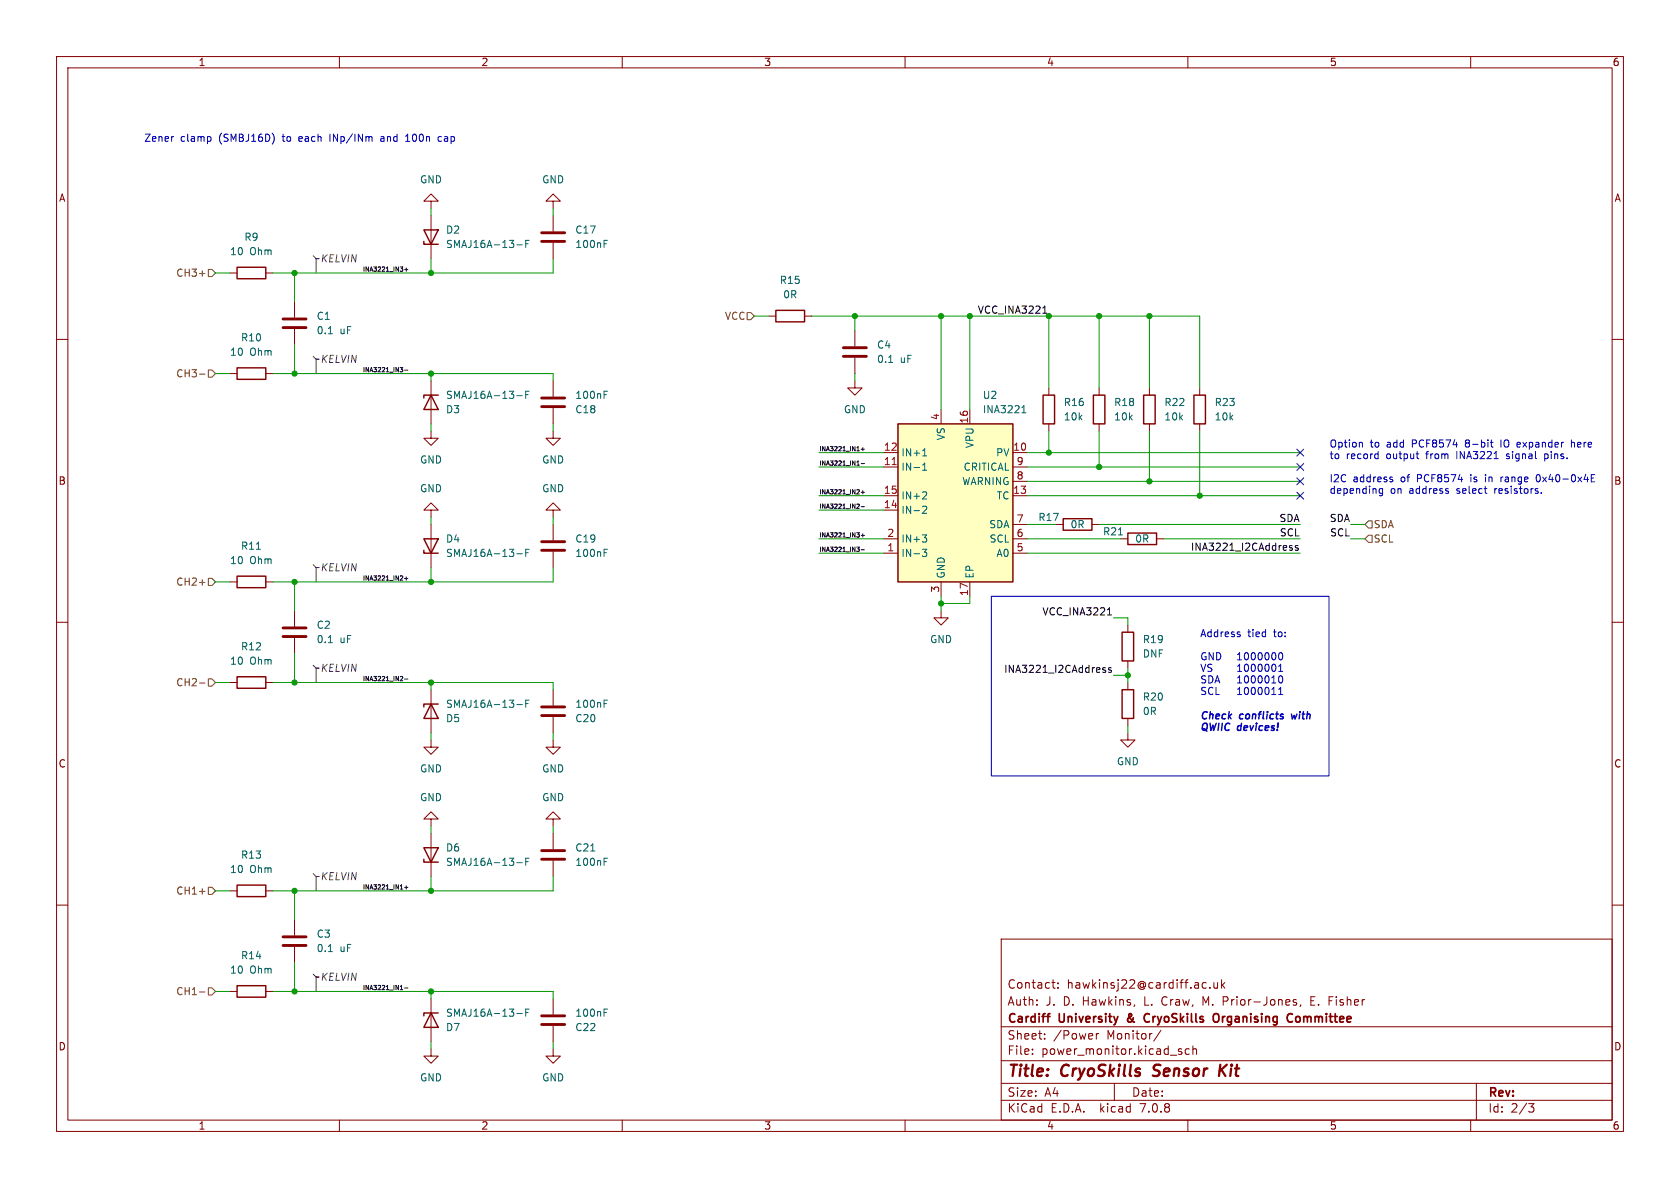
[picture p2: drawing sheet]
<svg xmlns="http://www.w3.org/2000/svg" width="297mm" height="210mm" viewBox="0 0 297 210" stroke-linecap="round" stroke-linejoin="round" font-family="sans-serif">
<g fill="none" stroke="#840000" stroke-width=".18">
<path d="M10 10h277v190h-277zM12 12h273v186h-273zM60 10v2M110 10v2M160 10v2M210 10v2M260 10v2M76.2 35.6h1.3l-1.3-1.3-1.3 1.3h1.3v1.2M76.2 38.1v7.6M97.8 35.6h1.3l-1.3-1.3-1.3 1.3h1.3v1.2M97.8 38.1v2.8M10 60h2"/>
<path d="M40.6 48.3h1.3M47 48.3h1.3M52.1 53.3v2.8M52.1 58.2v2.8M97.8 42.9v2.8M135.9 55.9h1.3M142.2 55.9h1.3M151.1 58.4v2.8M285 60h2M40.6 66h1.3M47 66h1.3M76.2 76.2v1.3h-1.3l1.3 1.2 1.3-1.2h-1.3"/>
<path d="M76.2 67.3v7.6M97.8 76.2v1.3h-1.3l1.3 1.2 1.3-1.2h-1.3M97.8 67.3v2.8M97.8 72.1v2.8M151.1 67.3v1.3h1.3l-1.3 1.3-1.2-1.3h1.2M151.1 63.2v2.8M166.4 72.4v2.5M171.4 72.4v2.5M185.4 68.6v1.3M185.4 74.9v1.3M194.3 68.6v1.3M194.3 74.9v1.3"/>
<path d="M203.2 68.6v1.3M203.2 74.9v1.3M212.1 68.6v1.3M212.1 74.9v1.3M76.2 90.2h1.3l-1.3-1.3-1.3 1.3h1.3v1.2M76.2 92.7v7.6M97.8 90.2h1.3l-1.3-1.3-1.3 1.3h1.3v1.2M97.8 92.7v2.8M97.8 97.5v2.8M156.2 95.3h2.5M156.2 97.8h2.5M156.2 80h2.5"/>
<path d="M156.2 82.6h2.5M156.2 87.6h2.5M156.2 90.2h2.5M179.1 95.3h2.5M179.1 92.7h2.5M179.1 97.8h2.5M179.1 80h2.5M179.1 82.6h2.5M179.1 87.6h2.5M179.1 85.1h2.5M186.7 92.7h1.3M193 92.7h1.3"/>
<path d="M198.1 95.3h1.3M204.5 95.3h1.2M10 110h2M40.6 102.9h1.3M47 102.9h1.3M52.1 108v2.7M52.1 112.8v2.8M166.4 108v1.2h1.2l-1.2 1.3-1.3-1.3h1.3M166.4 102.9v2.5M171.4 102.9v2.5M199.4 110.5v1.3M199.4 116.8v1.3"/>
<path d="M285 110h2M40.6 120.7h1.3M47 120.7h1.3M76.2 130.8v1.3h-1.3l1.3 1.3 1.3-1.3h-1.3M76.2 121.9v7.6M97.8 130.8v1.3h-1.3l1.3 1.3 1.3-1.3h-1.3M97.8 121.9v2.8M97.8 126.7v2.8M199.4 129.5v1.3h1.3l-1.3 1.3-1.3-1.3h1.3M199.4 120.7v1.2M199.4 127v1.3M10 160h2"/>
<path d="M40.6 157.5h1.3M47 157.5h1.3M76.2 144.8h1.3l-1.3-1.3-1.3 1.3h1.3v1.3M76.2 147.3v7.6M97.8 144.8h1.3l-1.3-1.3-1.3 1.3h1.3v1.3M97.8 147.3v2.8M97.8 152.1v2.8M285 160h2M40.6 175.3h1.3M47 175.3h1.3M52.1 162.6v2.8M52.1 167.4v2.8"/>
<path d="M76.2 176.5v7.7M97.8 176.5v2.8M177 166h108v32h-108zM186 173.7h.5M186.2 174.6l.3 .1M187 174.6v.1M187 173.8v.1M200.6 177.6l-.1 .2M212.8 173.7l.4 .1M213.2 174.6l-.4 .1M213.9 174.6v.1M214.6 173.7l.1 .9 .3 .1 .2-.1"/>
<path d="M215.2 173.7v1M216 173.2v1.5M216.1 174.1l.4 .6M216.5 173.7l-.5 .6M228.7 177.1l.5 .2v.2l-.2 .2-.4-.1M228.7 176.8h.5M230 177.6l-.2 .3M231.7 176.9h.5M232.5 176.2h-.8v1.5h.8M60 198v2M76.2 185.4v1.3h-1.3l1.3 1.3 1.3-1.3h-1.3M97.8 185.4v1.3h-1.3l1.3 1.3 1.3-1.3h-1.3"/>
<path d="M97.8 181.4v2.8M110 198v2M160 198v2M177 194.5h108M177 191.5h108M177 187.5h108M177 181.5h108M182.5 186.3v.1M182.5 185.5v.1M184.7 183.6v.1M184.7 182.8v.1M193.8 182.7v1"/>
<path d="M194.2 182.7l-.2 .1-.2 .2M197 191.5v3M205.2 182.1l-1.2 2M208.3 185.7l.7 .4-.3 .3-.4-.1M208.9 185.5l-.4-.1-.2 .2M210 198v2M210.2 185.5l-.4-.1-.3 .3v.4l.2 .2h.5M210.9 185.5l.2-.1 .4 .1v.9M210.9 184.9v1.5M260 198v2M261 191.5v6.5M270.2 195.1h1l-.5 .6 .4 .1 .1 .5-.3 .3h-.4"/>
</g>
<path d="M203.8 190.1l.3 .1M204.1 188.4l-.1 .4v.2M215.7 188.2l-.2 2M215.9 189.1l.7 1.1M216.9 188.2l-1.3 1.2" fill="none" stroke="#840000" stroke-width=".4"/>
<path d="M185.1 179.7h.5M185.6 179.2l-.3 .1M203.1 179.3a.74 .74 0 0 0-.9 .5 .74 .74 0 0 0 .6 .9l.3-.1M214.6 179.4a.5 .5 0 0 1 .5-.2 .5 .5 0 0 1 .4 .5v.5a.5 .5 0 0 1-.5 .5 .5 .5 0 0 1-.5-.5zM227.8 179.3l.4-.1 .3 .1M229.6 179.7l-.4 .1-.1 .2v.5l.5 .2M199.4 180v.5M228.5 180.5l-.3 .2-.4-.1" fill="none" stroke="#840000" stroke-width=".3"/>
<g fill="none" stroke="#840000" stroke-width=".25">
<path d="M41.9 47.2h5.1v2.1h-5.1zM74.9 42.7v.5h2.6M74.9 40.6h2.6l-1.3 2.6zM137.2 54.9h5v2h-5zM41.9 65h5.1v2.1h-5.1zM76.2 69.9l1.3 2.5h-2.6zM77.5 69.9h-2.6v.5M158.7 74.9h20.4v28h-20.4zM184.4 69.9h2v5h-2zM193.3 69.9h2v5h-2zM202.2 69.9h2v5h-2zM211.1 69.9h2v5h-2z"/>
<path d="M74.9 97.3v.5h2.6M74.9 95.3h2.6l-1.3 2.5zM188 91.7h5v2h-5zM199.4 94.2h5.1v2.1h-5.1zM41.9 119.6h5.1v2.1h-5.1zM41.9 101.9h5.1v2h-5.1zM198.4 111.8h2v5h-2zM76.2 124.5l1.3 2.5h-2.6zM77.5 124.5h-2.6v.5M198.4 121.9h2v5.1h-2zM41.9 156.5h5.1v2h-5.1zM74.9 151.9v.5h2.6"/>
<path d="M74.9 149.9h2.6l-1.3 2.5zM41.9 174.2h5.1v2.1h-5.1zM76.2 179.1l1.3 2.5h-2.6zM77.5 179.1h-2.6v.5"/>
</g>
<g fill="none" stroke="#006464" stroke-width=".18">
<path d="M58 59h.8M91.4 43.3h.9M92.9 43.1h.5M93.5 42.5h-.6v1.3M106.8 43.1h.4M106.8 42.5h.6M91.4 69.9h.9M92.9 69.8h.5M93.5 69.2h-.6v1.2M106.8 69.8h.4M106.8 69.2h.6M157.1 64.1h.7"/>
<path d="M163.2 79.6l.3-.3v1.3M180.6 73h.8M180.8 72l.2-.3v1.3M45.3 97.1h.8M91.4 97.9h.9M92.9 97.7h.5M93.5 97.1h-.6v1.3M106.8 97.1h.6M106.8 97.7h.4M163 97.1h.8l-.4 .5 .4 .1v.5l-.2 .2-.5-.1M163 94.6h.8l-.4 .4M163.1 89.6l.5-.1 .2 .3-.8 .9h.8"/>
<path d="M163.1 83.1h.7M163.1 82.2l.4-.3v1.2M163.1 80.6h.7M163.3 86.9l.4 .1 .1 .3-.8 .9h.8M163.6 95l.2 .3v.3l-.2 .2M197.7 94.6h.8M58 113.6h.8M91.4 124.6h.9M92.9 124.4h.5M93.5 123.8h-.6v1.2M106.8 124.4h.4M106.8 123.8h.6"/>
<path d="M91.4 152.5h.9M92.9 152.3h.5M93.5 151.7h-.6v1.3M104.4 150.4h.8M106.8 152.3h.4M106.8 151.7h.6M58 168.2h.8M91.4 179.2h.9M92.9 179h.5M93.5 178.4h-.6v1.2M106.8 179h.4M106.8 178.4h.6"/>
</g>
<g fill="none" stroke="#840000" stroke-width=".51">
<path d="M50 56.4h4.1M50 57.9h4.1M95.8 42.7h4M95.8 41.1h4M95.8 70.4h4M95.8 71.9h4M149.1 61.5h4.1M149.1 63h4.1M95.8 97.3h4M95.8 95.8h4M50 111h4.1M50 112.5h4.1"/>
<path d="M95.8 125h4M95.8 126.5h4M95.8 151.9h4M95.8 150.4h4M50 165.6h4.1M50 167.1h4.1M95.8 179.6h4M95.8 181.1h4"/>
</g>
<path d="M158.7 74.9h20.4v28h-20.4z" fill="#ffffc2" stroke="#ffffc2" stroke-width=".18"/>
<path d="M157.7 82.1h.7" fill="none" stroke="#a90000" stroke-width=".18"/>
<path d="M55.4 45.2l.5 .5h.5h-.5v2.6M55.4 63l.5 .5h.5h-.5v2.5M55.4 99.8l.5 .5h.5h-.5v2.6M55.4 117.6l.5 .5h.5h-.5v2.6M55.4 154.4l.5 .5h.5h-.5v2.6M55.4 172.2l.5 .5h.5h-.5v2.6" fill="none" stroke="#484848" stroke-width=".18"/>
<g fill="none" stroke="#725600" stroke-width=".18">
<path d="M35.3 48.4h.9M36.8 47.6h.7l.6 .7-.6 .6h-.7zM132.1 55.2h.6l.6 .7-.6 .6h-.6zM35.3 66.1h.9M36.8 65.4h.7l.6 .6-.6 .7h-.7zM241.9 94.6h.7v1.3h-.7l-.6-.6zM241.9 92.1h.7v1.2h-.7l-.6-.6zM35.3 103h.9M36.8 102.2h.7l.6 .7-.6 .6h-.7zM35.3 120.7h.9M36.8 120h.7l.6 .7-.6 .6h-.7zM35.3 157.6h.9"/>
<path d="M36.8 156.8h.7l.6 .7-.6 .6h-.7zM35.3 175.4h.9M36.8 174.6h.7l.6 .7-.6 .6h-.7z"/>
</g>
<g fill="none" stroke="#0f0f0f" stroke-width=".18">
<path d="M71.5 47.7h.6M71.8 47.4v.5M184.4 55.4h.7M184.6 54.3l.1-.2v1.3M70.7 65h.5l-.3 .3h.3v.3l-.4 .1M71.5 65.4h.6M152.2 79.4h.6M152.5 79.1v.6M151.4 96.7h.5l-.2 .3M151.5 82.2h.4M151.8 89.1l.1 .1v.2l-.5 .5h.5M151.8 97l.1 .2-.1 .3"/>
<path d="M152.2 89.6h.6M152.2 94.6h.6M152.2 87h.6M152.2 81.9h.6M152.2 97.2h.6M152.5 86.7v.6M152.5 94.4v.5M228 96.8l.5 .2-.1 .2-.3 .1M228 96.5h.4M229.5 96.5l-.3-.1-.2 .2v.2l.5 .1v.3h-.5M70.9 119.6h.2l.1 .2-.5 .5h.5M71.5 102.3h.6"/>
<path d="M71.8 102v.6M195 118.4l.5 .2-.1 .2-.3 .1M195 118.1h.4M195.8 108.7h.7M196 107.6l.1-.2v1.3M196.4 118.1l-.3-.1-.1 .2v.2l.4 .1v.3h-.4M71.5 120h.6M71.5 156.9h.6M71.8 156.6v.6M70.8 174.9h.4M71.5 174.7h.6"/>
</g>
<g fill="none" stroke="#0000c2" stroke-width=".18">
<path d="M30.6 24.1h.1M37.1 24.1l.2 .3v.3l-.2 .3M48.4 24.1v.8M58.3 23.7v1.3M67.7 24.1l-.4 .1M67.8 24.5h-.3l-.2 .2v.2l.5 .1M71.7 25h.7M71.7 24.1l.4-.4v1.3M78.1 24.2l-.4-.1-.3 .3 .2 .5h.5M240.5 78.2l.4 .2v.6M243.6 79.8v1.3M263.5 78.2h.5"/>
<path d="M263.7 77.8v1.1l.3 .1M265.3 77.8v1.2M268.4 78.2h.2M268.4 79h.2M268.8 78.5l-.6 .1M277.8 78.3l.4-.1 .2 .2M277.8 77.8v1.2M243.5 80.2l.1 .1M243.6 81l-.1 .1M244.4 86.4v1l-.2 .2h-.3M244.4 86.4h-.3l-.3 .2 .1 .6h.5M245.9 84.7l.3 .1v.2l-.1 .2h-.3"/>
<path d="M245.9 84.3l.3 .1M250.4 80.2h.4M250.6 81l.2 .1M262.6 83.9v.1M262.6 84.3v.9M265.3 84.3v.9M265.7 84.3l-.4 .3M266.3 81l.1 .1M266.5 80.2l-.2 .2 .2 .3M272.1 84l-.1-.1a.68 .68 0 0 0-.4 .6 .68 .68 0 0 0 .4 .7l.1-.1M272.5 87.1v.1M273.1 81l.4 .1"/>
<path d="M273.1 80.2v1.3M273.5 80.2l-.4 .1M281.3 85.2h.6M281.3 83.9h.6M281.3 84.5h.4M175.3 105.4h59.6v31.8h-59.6zM219.1 112.1l.2 .2-.2 .3M219.1 111.7l.1 .1M226 118.7h.8M226 117.8l.4-.4v1.3M226.2 115.5l.1-.1a.68 .68 0 0 1 .5 .6 .68 .68 0 0 1-.5 .6l-.1-.1-.2-.3zM226.2 119.6l.1-.1a.68 .68 0 0 1 .5 .6 .68 .68 0 0 1-.5 .6l-.1-.1-.2-.4z"/>
<path d="M226 121.9l.4-.4v1.3M226 122.8h.8"/>
</g>
<path d="M228.3 126.2l.2 .9 .3-.6" fill="none" stroke="#0000c2" stroke-width=".25"/>
<g fill="none" stroke="#009600" stroke-width=".18">
<path d="M76.2 36.8v1.3M97.8 36.8v1.3M38.1 48.3h2.5M52.1 48.3v5M76.2 45.7v2.6M97.8 45.7v2.6h-49.5M133.3 55.9h2.6M143.5 55.9h68.6v12.7M151.1 55.9v2.5M166.4 55.9v16.5M171.4 55.9v16.5M185.4 55.9v12.7"/>
<path d="M194.3 55.9v12.7M203.2 55.9v12.7M38.1 66h2.5M48.3 66h49.5v1.3M52.1 61v5M76.2 66v1.3M76.2 74.9v1.3M97.8 74.9v1.3M151.1 66v1.3M185.4 76.2v3.8M194.3 76.2v6.4M203.2 76.2v8.9"/>
<path d="M212.1 76.2v11.4M76.2 91.4v1.3M97.8 91.4v1.3M144.8 90.2h11.4M144.8 97.8h11.4M144.8 95.3h11.4M144.8 82.6h11.4M144.8 80h11.4M144.8 87.6h11.4M181.6 97.8h48.3M181.6 95.3h16.5M181.6 82.6h48.3"/>
<path d="M181.6 80h48.3M181.6 87.6h48.3M181.6 92.7h5.1M181.6 85.1h48.3M194.3 92.7h35.6M205.7 95.3h24.2M238.8 95.3h2.5M238.8 92.7h2.5M38.1 102.9h2.5M52.1 102.9v5.1M52.1 115.6v5.1M76.2 100.3v2.6"/>
<path d="M97.8 100.3v2.6h-49.5M166.4 105.4v2.6M171.4 105.4v1.3h-5M196.8 109.2h2.6v1.3M196.8 119.4h2.6M199.4 118.1v2.6M38.1 120.7h2.5M48.3 120.7h49.5v1.2M76.2 120.7v1.2M76.2 129.5v1.3M97.8 129.5v1.3M199.4 128.3v1.2"/>
<path d="M38.1 157.5h2.5M52.1 157.5v5.1M76.2 146.1v1.2M76.2 154.9v2.6M97.8 146.1v1.2M97.8 154.9v2.6h-49.5M38.1 175.3h2.5M48.3 175.3h49.5v1.2M52.1 170.2v5.1M76.2 175.3v1.2M76.2 184.2v1.2M97.8 184.2v1.2"/>
</g>
<path d="M229.3 79.4l1.2 1.2M230.5 79.4l-1.2 1.2M229.3 84.5l1.2 1.2M229.3 87l1.2 1.2M229.3 81.9l1.2 1.3M230.5 84.5l-1.2 1.2M230.5 87l-1.2 1.2M230.5 81.9l-1.2 1.3" fill="none" stroke="#000084" stroke-width=".18"/>
<g fill="#009600" stroke="#009600" stroke-width=".18">
<circle cx="52.1" cy="175.3" r=".46"/>
<circle cx="76.2" cy="120.7" r=".46"/>
<circle cx="76.2" cy="175.3" r=".46"/>
<circle cx="52.1" cy="157.5" r=".46"/>
<circle cx="52.1" cy="120.7" r=".46"/>
<circle cx="194.3" cy="55.9" r=".46"/>
<circle cx="185.4" cy="55.9" r=".46"/>
<circle cx="52.1" cy="102.9" r=".46"/>
<circle cx="76.2" cy="102.9" r=".46"/>
<circle cx="194.3" cy="82.6" r=".46"/>
<circle cx="166.4" cy="106.7" r=".46"/>
<circle cx="185.4" cy="80" r=".46"/>
<circle cx="171.4" cy="55.9" r=".46"/>
<circle cx="166.4" cy="55.9" r=".46"/>
<circle cx="199.4" cy="119.4" r=".46"/>
<circle cx="151.1" cy="55.9" r=".46"/>
<circle cx="76.2" cy="157.5" r=".46"/>
<circle cx="203.2" cy="85.1" r=".46"/>
<circle cx="203.2" cy="55.9" r=".46"/>
<circle cx="212.1" cy="87.6" r=".46"/>
<circle cx="52.1" cy="48.3" r=".46"/>
<circle cx="76.2" cy="66" r=".46"/>
<circle cx="52.1" cy="66" r=".46"/>
<circle cx="76.2" cy="48.3" r=".46"/>
</g>
<g font-size="2.8" fill="#840000">
<text x="178" y="190.9">Title:</text>
<text x="187.7" y="190.9">CryoSkills</text>
<text x="204.7" y="190.9">Sensor</text>
<text x="217.2" y="190.9">Kit</text>
</g>
<g font-size="2.1" fill="#840000">
<text x="178" y="178">Auth:</text>
<text x="178" y="175">Contact:</text>
<text x="184.9" y="178">J.</text>
<text x="188" y="178">D. Hawkins,</text>
<text x="188.6" y="175">hawkinsj22@cardiff.ac.uk</text>
<text x="202.6" y="178">L.</text>
<text x="205.8" y="178">Craw,</text>
<text x="213.2" y="178">M. Prior-Jones,</text>
<text x="232.5" y="178">E. Fisher</text>
<text x="178" y="184">Sheet:</text>
<text x="178" y="181.2">Cardiff</text>
<text x="186.2" y="184">/Power</text>
<text x="187.3" y="181.2">University</text>
<text x="195.7" y="184">Monitor/</text>
<text x="200" y="181.2">&amp;</text>
<text x="203.6" y="181.2">CryoSkills</text>
<text x="216.4" y="181.2">Organising</text>
<text x="230.1" y="181.2">Committee</text>
<text x="178" y="186.7">File:</text>
<text x="184.1" y="186.7">power_monitor.kicad_sch</text>
<text x="178" y="196.9">KiCad</text>
<text x="178" y="194.1">Size:</text>
<text x="184.7" y="194.1">A4</text>
<text x="185.7" y="196.9">E.D.A.</text>
<text x="194.6" y="196.9">kicad</text>
<text x="200" y="194.1">Date:</text>
<text x="201.8" y="196.9">7.0.8</text>
<text x="263" y="194.3">Rev:</text>
<text x="263" y="196.9">Id:</text>
<text x="267.1" y="196.9">2/3</text>
</g>
<g font-size="1.8" fill="#840000">
<text x="35" y="11.9">1</text>
<text x="85" y="11.9">2</text>
<text x="135" y="11.9">3</text>
<text x="185" y="11.9">4</text>
<text x="235" y="11.9">5</text>
<text x="285" y="11.9">6</text>
<text x="10.3" y="35.9">A</text>
<text x="285.3" y="35.9">A</text>
<text x="10.3" y="85.9">B</text>
<text x="285.3" y="85.9">B</text>
<text x="10.3" y="135.9">C</text>
<text x="285.3" y="135.9">C</text>
<text x="10.3" y="185.9">D</text>
<text x="285.3" y="185.9">D</text>
<text x="35" y="199.9">1</text>
<text x="85" y="199.9">2</text>
<text x="135" y="199.9">3</text>
<text x="185" y="199.9">4</text>
<text x="235" y="199.9">5</text>
<text x="285" y="199.9">6</text>
</g>
<g font-size="1.8" fill="#0000c2">
<text x="25.4" y="25.2">Zener</text>
<text x="31.9" y="25.2">clamp</text>
<text x="38.8" y="25.2">(SMBJ16D)</text>
<text x="50.3" y="25.2">to</text>
<text x="53.3" y="25.2">each</text>
<text x="59" y="25.2">INp/INm</text>
<text x="68.2" y="25.2">and</text>
<text x="72.8" y="25.2">100n</text>
<text x="78.7" y="25.2">cap</text>
<text x="234.9" y="79.2">Option</text>
<text x="234.9" y="81.2">to</text>
<text x="238" y="81.2">record</text>
<text x="242.2" y="79.2">to</text>
<text x="245.2" y="81.2">output</text>
<text x="245.3" y="79.2">add</text>
<text x="249.9" y="79.2">PCF8574</text>
<text x="252.4" y="81.2">from</text>
<text x="258" y="81.2">INA3221</text>
<text x="259.5" y="79.2">8-bit</text>
<text x="266" y="79.2">IO</text>
<text x="267" y="81.2">signal</text>
<text x="269.1" y="79.2">expander</text>
<text x="273.9" y="81.2">pins.</text>
<text x="278.8" y="79.2">here</text>
<text x="234.9" y="85.3">I2C</text>
<text x="234.9" y="87.4">depending</text>
<text x="239.2" y="85.3">address</text>
<text x="245.8" y="87.4">on</text>
<text x="247.8" y="85.3">of</text>
<text x="249.3" y="87.4">address</text>
<text x="250.8" y="85.3">PCF8574</text>
<text x="257.8" y="87.4">select</text>
<text x="260.4" y="85.3">is</text>
<text x="263.2" y="85.3">in</text>
<text x="264.7" y="87.4">resistors.</text>
<text x="266.2" y="85.3">range</text>
<text x="272.7" y="85.3">0x40-0x4E</text>
<text x="212.1" y="112.7">Address</text>
<text x="220.6" y="112.7">tied</text>
<text x="225.3" y="112.7">to:</text>
<text x="212.1" y="116.8">GND</text>
<text x="212.1" y="118.9">VS</text>
<text x="218.4" y="116.8">1000000</text>
<text x="218.4" y="118.9">1000001</text>
<text x="212.1" y="120.9">SDA</text>
<text x="212.1" y="122.9">SCL</text>
<text x="218.4" y="120.9">1000010</text>
<text x="218.4" y="122.9">1000011</text>
<text x="212.1" y="127.2">Check</text>
<text x="212.1" y="129.3">QWIIC</text>
<text x="218.8" y="129.3">devices!</text>
<text x="219.2" y="127.2">conflicts</text>
<text x="228.9" y="127.2">with</text>
</g>
<g font-size="1.8" fill="#006464">
<text x="74.2" y="32.6">GND</text>
<text x="95.8" y="32.6">GND</text>
<text x="78.7" y="41.5">D2</text>
<text x="101.6" y="41.5">C17</text>
<text x="40.6" y="45.3">10</text>
<text x="43.1" y="42.8">R9</text>
<text x="44.2" y="45.3">Ohm</text>
<text x="78.7" y="44">SMAJ16A-13-F</text>
<text x="101.6" y="44">100nF</text>
<text x="137.8" y="50.4">R15</text>
<text x="138.4" y="52.9">0R</text>
<text x="55.9" y="56.7">C1</text>
<text x="55.9" y="59.3">0.1</text>
<text x="60.1" y="59.3">uF</text>
<text x="40.6" y="63.1">10</text>
<text x="42.5" y="60.6">R10</text>
<text x="44.2" y="63.1">Ohm</text>
<text x="154.9" y="61.8">C4</text>
<text x="154.9" y="64.4">0.1</text>
<text x="159.1" y="64.4">uF</text>
<text x="78.7" y="70.7">SMAJ16A-13-F</text>
<text x="101.6" y="70.7">100nF</text>
<text x="173.7" y="70.7">U2</text>
<text x="188" y="72">R16</text>
<text x="196.9" y="72">R18</text>
<text x="205.7" y="72">R22</text>
<text x="214.6" y="72">R23</text>
<text x="78.7" y="73.3">D3</text>
<text x="101.6" y="73.3">C18</text>
<text x="149.1" y="73.3">GND</text>
<text x="167.2" y="77.9" transform="rotate(-90 167.2 77.9)">VS</text>
<text x="173.7" y="73.3">INA3221</text>
<text x="188" y="74.5">10k</text>
<text x="196.9" y="74.5">10k</text>
<text x="205.7" y="74.5">10k</text>
<text x="214.6" y="74.5">10k</text>
<text x="74.2" y="82.1">GND</text>
<text x="95.8" y="82.1">GND</text>
<text x="159.3" y="83.4">IN-1</text>
<text x="159.3" y="80.9">IN+1</text>
<text x="170.3" y="83.4">CRITICAL</text>
<text x="172.3" y="79.3" transform="rotate(-90 172.3 79.3)">VPU</text>
<text x="176" y="80.9">PV</text>
<text x="74.2" y="87.2">GND</text>
<text x="95.8" y="87.2">GND</text>
<text x="159.3" y="88.5">IN+2</text>
<text x="170" y="86">WARNING</text>
<text x="176.1" y="88.5">TC</text>
<text x="159.3" y="91">IN-2</text>
<text x="174.8" y="93.6">SDA</text>
<text x="183.5" y="92.3">R17</text>
<text x="189.2" y="93.6">0R</text>
<text x="194.9" y="94.8">R21</text>
<text x="40.6" y="99.9">10</text>
<text x="42.5" y="97.4">R11</text>
<text x="44.2" y="99.9">Ohm</text>
<text x="78.7" y="96.1">D4</text>
<text x="78.7" y="98.7">SMAJ16A-13-F</text>
<text x="101.6" y="98.7">100nF</text>
<text x="101.6" y="96.1">C19</text>
<text x="159.3" y="98.7">IN-3</text>
<text x="159.3" y="96.1">IN+3</text>
<text x="174.9" y="96.1">SCL</text>
<text x="176.1" y="98.7">A0</text>
<text x="200.6" y="96.1">0R</text>
<text x="167.2" y="102.4" transform="rotate(-90 167.2 102.4)">GND</text>
<text x="172.3" y="102.4" transform="rotate(-90 172.3 102.4)">EP</text>
<text x="55.9" y="111.4">C2</text>
<text x="55.9" y="113.9">0.1</text>
<text x="60.1" y="113.9">uF</text>
<text x="164.3" y="113.9">GND</text>
<text x="201.9" y="113.9">R19</text>
<text x="40.6" y="117.7">10</text>
<text x="42.5" y="115.2">R12</text>
<text x="44.2" y="117.7">Ohm</text>
<text x="201.9" y="116.4">DNF</text>
<text x="78.7" y="125.3">SMAJ16A-13-F</text>
<text x="101.6" y="125.3">100nF</text>
<text x="201.9" y="124.1">R20</text>
<text x="78.7" y="127.9">D5</text>
<text x="101.6" y="127.9">C20</text>
<text x="201.9" y="126.6">0R</text>
<text x="74.2" y="136.8">GND</text>
<text x="95.8" y="136.8">GND</text>
<text x="197.4" y="135.5">GND</text>
<text x="74.2" y="141.8">GND</text>
<text x="95.8" y="141.8">GND</text>
<text x="40.6" y="154.5">10</text>
<text x="42.5" y="152">R13</text>
<text x="44.2" y="154.5">Ohm</text>
<text x="78.7" y="150.7">D6</text>
<text x="78.7" y="153.3">SMAJ16A-13-F</text>
<text x="101.6" y="153.3">100nF</text>
<text x="101.6" y="150.7">C21</text>
<text x="55.9" y="166">C3</text>
<text x="40.6" y="172.3">10</text>
<text x="42.5" y="169.8">R14</text>
<text x="44.2" y="172.3">Ohm</text>
<text x="55.9" y="168.5">0.1</text>
<text x="60.1" y="168.5">uF</text>
<text x="78.7" y="179.9">SMAJ16A-13-F</text>
<text x="101.6" y="179.9">100nF</text>
<text x="78.7" y="182.5">D7</text>
<text x="101.6" y="182.5">C22</text>
<text x="74.2" y="191.4">GND</text>
<text x="95.8" y="191.4">GND</text>
</g>
<g font-size="1.8" fill="#484848">
<text x="56.6" y="46.6">KELVIN</text>
<text x="56.6" y="64.4">KELVIN</text>
<text x="56.6" y="101.2">KELVIN</text>
<text x="56.6" y="119">KELVIN</text>
<text x="56.6" y="155.8">KELVIN</text>
<text x="56.6" y="173.6">KELVIN</text>
</g>
<g font-size="1.8" fill="#725600">
<text x="31.1" y="49.1">CH3+</text>
<text x="128.1" y="56.7">VCC</text>
<text x="31.1" y="66.9">CH3-</text>
<text x="242.8" y="93.6">SDA</text>
<text x="242.8" y="96.1">SCL</text>
<text x="31.1" y="103.7">CH2+</text>
<text x="31.1" y="121.5">CH2-</text>
<text x="31.1" y="158.3">CH1+</text>
<text x="31.1" y="176.1">CH1-</text>
</g>
<g font-size="1.8" fill="#0f0f0f">
<text x="172.8" y="55.5">VCC_INA3221</text>
<text x="226.1" y="92.4">SDA</text>
<text x="226.2" y="94.9">SCL</text>
<text x="235" y="92.4">SDA</text>
<text x="235" y="94.9">SCL</text>
<text x="210.4" y="97.4">INA3221_I2CAddress</text>
<text x="184.2" y="108.9">VCC_INA3221</text>
<text x="177.4" y="119">INA3221_I2CAddress</text>
</g>
<g font-size="1.8" fill="#a90000">
<text x="166.1" y="74.4" transform="rotate(-90 166.1 74.4)">4</text>
<text x="171.2" y="75" transform="rotate(-90 171.2 75)">16</text>
<text x="156.2" y="82.3">11</text>
<text x="156.2" y="79.8">12</text>
<text x="179" y="79.8">10</text>
<text x="179.6" y="82.3">9</text>
<text x="156.2" y="89.9">14</text>
<text x="156.2" y="87.4">15</text>
<text x="179" y="87.4">13</text>
<text x="179.6" y="84.8">8</text>
<text x="156.8" y="95">2</text>
<text x="179.6" y="95">6</text>
<text x="179.6" y="92.5">7</text>
<text x="156.8" y="97.5">1</text>
<text x="179.6" y="97.5">5</text>
<text x="166.1" y="104.8" transform="rotate(-90 166.1 104.8)">3</text>
<text x="171.2" y="105.5" transform="rotate(-90 171.2 105.5)">17</text>
</g>
<g font-size="1.1" fill="#0f0f0f">
<text x="64" y="48.1">INA3221_IN3+</text>
<text x="64" y="65.8">INA3221_IN3-</text>
<text x="144.8" y="79.8">INA3221_IN1+</text>
<text x="144.8" y="82.3">INA3221_IN1-</text>
<text x="144.8" y="90">INA3221_IN2-</text>
<text x="144.8" y="87.4">INA3221_IN2+</text>
<text x="144.8" y="95">INA3221_IN3+</text>
<text x="144.8" y="97.6">INA3221_IN3-</text>
<text x="64" y="102.7">INA3221_IN2+</text>
<text x="64" y="120.4">INA3221_IN2-</text>
<text x="64" y="157.3">INA3221_IN1+</text>
<text x="64" y="175.1">INA3221_IN1-</text>
</g>
</svg>
